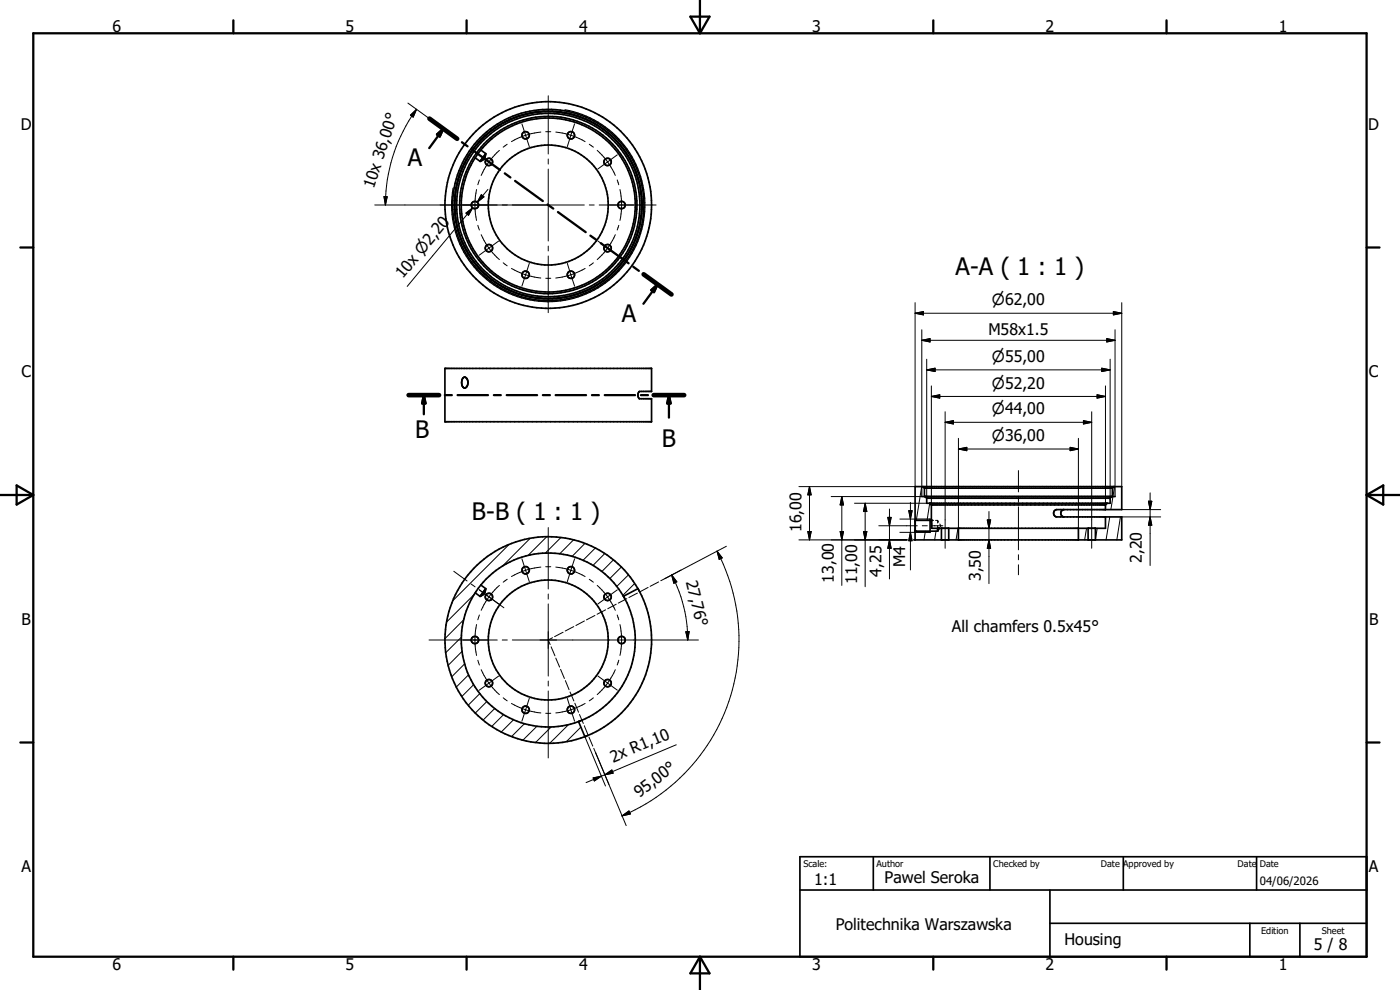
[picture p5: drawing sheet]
<svg xmlns="http://www.w3.org/2000/svg" width="297mm" height="210mm" viewBox="0 0 297 210" stroke-linecap="round" stroke-linejoin="round" font-family="sans-serif">
<g fill="none" stroke="#000" stroke-width=".21">
<path d="M86.5 21.9l4.6 3.3M87.1 24.4l1.3-1.2-.7 1.6zM88.4 23.2a34.3 34.3 0 0 0-6.6 20.3M101.7 32.8l2 1.5M101.7 38.2l-.3 1M103.7 34.3l2.1 1.5M103.7 34.3l-1.6 2.9M105.9 31.9l-2.2 2.4M107.6 30.6l-.8 .6M110.7 26.3l1.6 4.8M114.7 28a15.5 15.5 0 0 0-6.2 2M115.8 27.9h1"/>
<path d="M116.3 20.3v12.4M116.3 33.7v1.1M116.3 35.9v15.2M117.9 28l3.2 .7M121.1 28.7l-.8 2.4M121.1 28.7l3 1.3M121.9 26.3l-.8 2.4M125 30.6l.9 .6M126.7 31.9a15 15 0 0 1 3.8 5.3M130.9 38.2l.4 1M131 32.8l-4.1 3M79.5 43.5h44.5"/>
<path d="M81.5 41.7h.6l-.3 1.8zM98.9 45.2l1.4-1.1-.9 1.6zM100.3 44.1l-13.9 16.7M101.1 40.2l-.1 .8a15.4 15.4 0 0 0 .1 5.8M101.4 47.8l.3 1M102.1 49.8a14.8 14.8 0 0 0 3.8 5.3M102.1 41.3l.6 .5-1.5 1.1zM103.5 40.2l-2.3 2.7M105.8 51.1l-4.1 3M106.8 55.8l.8 .6M108.5 56.9l3 1.4M111.5 58.3l-.8 2.4"/>
<path d="M111.5 58.3l3.2 .7M112.3 55.9l-.8 2.4M115.8 59h1M116.3 52.2v1M116.3 54.3v12M120.3 55.9l.8 2.4M121.1 58.3l.8 2.4M121.1 58.3l-3.2 .7M124.1 56.9l-3 1.4M125 43.5h1.1M125.9 55.8l-.9 .6M126.9 51.1l4.1 3"/>
<path d="M127.1 43.5h12.1M130.5 49.8a15.2 15.2 0 0 1-3.8 5.3M131.3 47.8l-.4 1M131.5 40.2a15.3 15.3 0 0 1 0 6.6M194.1 66.5h43.9M194.1 66.5l1.8-.4v.7zM194.1 64.2v39h-24.6M195.6 70l-.1 33.2-1.1 7.2M195.6 72.2h41M195.6 72.2l1.7-.4v.7zM196.6 78.5h38.9M196.6 78.5l1.8-.4v.7z"/>
<path d="M196.6 76.2v29.5M233.7 78.1l1.8 .4-1.8 .3zM234.8 71.8l1.8 .4-1.8 .3zM235.5 76.2v29.5M236.2 66.1l1.8 .4-1.8 .3zM236.6 70v33.2M238 64.2v39M197.6 84.1h36.9M197.6 84.1l1.8-.4v.8zM197.6 81.9v25.2M200.5 87.4v28.9M200.5 89.6h31.1"/>
<path d="M200.5 89.6l1.8-.4v.7zM203.3 95.3h25.5M203.3 95.3l1.8-.4v.7zM203.3 93v19.1M216.1 99.8v4.5M227 94.9l1.8 .4-1.8 .3zM228.8 93v19.1M229.9 89.2l1.7 .4-1.7 .3zM231.6 87.4v28.9M232.7 83.7l1.8 .4-1.8 .4zM234.5 81.9v25.2M108 115.5l-12 12"/>
<path d="M110.7 118.5l.8 2.5M112.4 114.2l-5.9 6M116 113.9l-4 3.9M116.3 111.9v13M119 114l-3.3 3.4M121.7 114.5l-3 3M121.9 118.5l-.8 2.5M124.1 115.3l-2.7 2.7M126.3 116.3l-2.6 2.6M128.3 117.4l-2.5 2.5M130.1 118.8l-2.4 2.4M152.1 116.9a40.5 40.5 0 0 1-20.1 56.2"/>
<path d="M152.1 116.9l1.1 1.4-.6 .4zM154.1 115.9l-13 6.8M169.5 114.5h22.9M171.4 112.8h.7l-.4 1.7zM171.7 103.2v11.3M171.7 103.2l.4 1.8h-.7zM176.3 105.3h19.3M178.2 112.8h.7l-.3 1.7zM178.6 105.3v18.9M178.6 105.3l.3 1.8h-.7zM181.3 106.8h15.3M183.2 112.8h.7l-.4 1.7z"/>
<path d="M183.5 106.8v17.7M183.5 106.8l.4 1.7h-.7zM186.4 111.5h8.2M188.3 109.8h.8l-.4 1.7zM188.7 108v14.8M188.7 114.5l.4 1.8h-.8zM190.9 110.1h3.2M190.9 112.9h3.2M192.8 108.3h.7l-.4 1.8zM193.1 106.6v14.3M193.1 112.9l.4 1.8h-.7zM193.9 114.5h.2"/>
<path d="M195.7 111.5h1M196.3 112.7l-.3 1.8M197.2 106.8l-.5 3.6M197.6 110.4h.4M197.8 111.5h2.2M198.5 110.4h.4M198.6 112.7l-.3 1.8M198.9 110.4l.2 .4M198.9 110.4v.6M198.9 111.5v.6M199.4 111.2l.2 .3-.1 .2M199.4 111.9l-.1 .2"/>
<path d="M203.2 112.1l-.4 2.4M209.5 110.3h.7l-.4 1.8zM209.8 114.5l.4 1.8h-.7zM209.8 108.5v15.3M216.1 105.4v1.1M216.1 107.5v9.1M216.1 117.7v1.1M216.1 119.8v2.1M230.5 112.1l-.4 2.4M232.8 112.1l-.4 2.4M235.4 109.7l-.7 4.8M236.5 103.2l-.8 4.9"/>
<path d="M237.7 109.7l-.8 4.8M238 107.9v.2M238 108.1h8.2M238 109.7h8.2M243.6 106.3h.8l-.4 1.8zM244 104.6v15.4M244 109.7l.4 1.7h-.8zM91 135.8h14.5M96.3 121.2l2.8 2M97.9 135.1l-3.3 3.3M98 138.2l-2.9 2.9M98.4 131.5l-4 3.9"/>
<path d="M99.9 123.9l.9 .6M100.7 126l-6 6M101.1 132.5l-.1 .7a15.5 15.5 0 0 0 .1 5.8M101.7 125.1l5.2 3.8M101.7 130.5l-.3 1M105.9 124.2a15.4 15.4 0 0 0-3.8 5.3M106.6 135.8h1M107.6 122.9l-.8 .6M108.7 135.8h39.5M111.5 121l.8 2.4M111.5 121l-3 1.3M114.7 120.3l-3.2 .7"/>
<path d="M115.8 120.2h1M116.3 126v1.1M116.3 128.1v15.3M116.9 137.2l.8 1.9M117.2 135.3l-.9 .5 .4 .9M117.9 139.6l.8 1.9M117.9 120.3l3.2 .7M119.5 134.1l-1.8 1M121.1 121l-.8 2.4M121.1 121l3 1.3M121.7 132.9l-1.8 1M124 131.7l-1.8 1"/>
<path d="M125 122.9l.9 .6M126.2 130.6l-1.8 .9M126.7 124.2a15.2 15.2 0 0 1 3.8 5.3M128.5 129.4l-1.8 .9M130.7 128.2l-1.8 .9M130.9 130.5l.4 1M131 125.1l-4.1 3M131.5 132.5a15.3 15.3 0 0 1 0 6.5M131.8 120.3l-2.4 2.4M133 127l-1.8 .9M133.3 122l-2.5 2.4M134.6 123.8l-2.5 2.5"/>
<path d="M135.2 125.8l-1.8 1M137.5 124.6l-1.8 1M139.7 123.4l-1.8 1M141.1 122.7l-.9 .5M142.5 122a29.8 29.8 0 0 1 3.4 13.8M142.5 122l1.1 1.4-.6 .3zM144.5 120.9l-3.4 1.8M145.5 134h.7l-.3 1.8zM98.6 140.8l-2.7 2.7M99.4 143.2l-2.6 2.5M100.5 145.2l-2.5 2.5M101.4 140.1l.3 1"/>
<path d="M101.8 147.1l-2.5 2.5M102.1 142.1a14.8 14.8 0 0 0 3.8 5.3M103.3 148.8l-2.5 2.5M105 150.3l-2.5 2.5M105.8 143.4l-4.1 3M106.8 148l.8 .7M106.8 151.6l-2.5 2.5M108.5 149.2l3 1.4M108.9 152.7l-2.5 2.6M111.3 153.5l-2.8 2.7M111.5 150.6l-.8 2.4M111.5 150.6l3.2 .6"/>
<path d="M112.3 148.1l-.8 2.5M113.9 154.1l-2.9 2.9M115.8 151.3h1M116.3 144.5v1M116.3 146.6v14.2M117 154.2l-3.4 3.3M118.9 142l.8 1.9M119.9 144.4l.8 1.9M120.3 148.1l.8 2.5M120.6 153.7l-4 4M120.9 146.8l.8 1.9M121.1 150.6l.8 2.4"/>
<path d="M121.1 150.6l-3.2 .6M121.9 149.2l.8 1.9M122.9 151.6l.9 1.9M123.2 154.3l-3 3M124 154l.7 1.9M124.1 156.3l4.3 10.4M124.1 149.2l-3 1.4M124.9 156.4l.9 1.9M125.9 148l-.9 .7M126 158.8l6.8 16.3M126.9 143.4l4.1 3M130.5 142.1a15.2 15.2 0 0 1-3.8 5.3"/>
<path d="M131.3 140.1l-.4 1M143.5 158l-15.2 6.4M125.8 165l1.8-.3-1.5 1zM127.6 164.7l-3.3 1.3M128.3 164.4l1.5-1 .3 .6zM128.3 164.4l-.7 .3M132 173.1l1.4-1.1 .3 .7z"/>
</g>
<g fill="none" stroke="#000" stroke-width=".36">
<path d="M100.8 33.5l1.1 .7M102 31.8l1 .8M103 32.6a1.61 1.61 0 0 1-1.1 1.6M103 32.6l-1.1 1.6M94.4 78.2h43.8v4.8h-2.5a1.02 1.02 0 0 0-.1 1.6h2.6v4.9h-43.8zM98.3 80.1a.8 .8 0 0 1 .8 .2 .8 .8 0 0 1 .2 .9 .87 .87 0 0 1-.9 1 1.58 1.58 0 0 1-.1-2.1zM194.1 103.2h43.9v4.9h-13.9a.79 .79 0 0 0-.6 .8 .79 .79 0 0 0 .7 .8h13.8v4.8h-43.9zM194.1 112.7h4.8M195.6 105.3h41M195.8 103.2l.3 .4M196.1 103.6v1.7M196.1 103.6h39.9"/>
<path d="M196.3 105.3l.3 .4M196.6 105.7v1.1h38.9v-1.1M196.6 105.7h38.9M197.3 106.8l.3 .3M197.3 110.1v2.8M197.6 107.1v3.3h-3.5M197.6 107.1h36.9M198.9 112.1v.6M199.3 112.1l-.4 .6M199.7 112.1v2.4M201.3 112.1v2.4M203.3 112.1v2.4"/>
<path d="M225.6 108.1a.79 .79 0 0 0-.6 .8 .79 .79 0 0 0 .8 .8M228.8 112.1v2.4M230.8 112.1v2.4M232.4 112.1v2.4M234.5 109.7v2.4h-36.9v-1.7M234.5 107.1v1M234.9 106.8l-.4 .3M235.9 105.3l-.4 .4M236 103.6v1.7M236.4 103.2l-.4 .4M100.8 125.8l1.1 .7M102 124.1l1 .8"/>
<path d="M103 124.9a1.61 1.61 0 0 1-1.1 1.6M103 124.9l-1.1 1.6M132.3 126.5a18.5 18.5 0 0 0-24.3-7.2 18.5 18.5 0 0 0-8.6 23.9 18.5 18.5 0 0 0 23.3 9.9M132.3 126.5h.1M132.3 126.5v.1a18.5 18.5 0 0 1-9.6 26.5M135.3 124.9a21.9 21.9 0 0 1-11.2 31.3M135.3 124.9l-3 1.6M135.3 124.9a21.9 21.9 0 0 0-28.9-8.7 21.9 21.9 0 0 0-10.1 28.4 21.9 21.9 0 0 0 27.8 11.7M122.7 153.1l1.4 3.2M124.1 156.2v.1M169.7 181.7h120.2v21.3h-120.2zM169.7 188.8h120.2"/>
<path d="M185.3 181.7v7.1M210 181.7v7.1M222.7 195.9h67.2M222.7 188.8v14.2M238.3 181.7v7.1M265.2 195.9v7.1M266.6 181.7v7.1M275.8 195.9v7.1"/>
<circle cx="103.7" cy="34.4" r=".78"/>
<circle cx="111.5" cy="28.7" r=".78"/>
<circle cx="121.1" cy="28.7" r=".77"/>
<circle cx="128.9" cy="34.4" r=".77"/>
<circle cx="100.8" cy="43.5" r=".78"/>
<circle cx="103.7" cy="52.6" r=".78"/>
<circle cx="111.5" cy="58.3" r=".78"/>
<circle cx="116.3" cy="43.5" r="19.9"/>
<circle cx="116.3" cy="43.5" r="20.3"/>
<circle cx="116.3" cy="43.5" r="21.9"/>
<circle cx="116.3" cy="43.5" r="12.7"/>
<circle cx="116.3" cy="43.5" r="18.8"/>
<circle cx="116.3" cy="43.5" r="19.8"/>
<circle cx="116.3" cy="43.5" r="18.5"/>
<circle cx="116.3" cy="43.5" r="19.4"/>
<circle cx="121.1" cy="58.3" r=".78"/>
<circle cx="128.9" cy="52.6" r=".78"/>
<circle cx="131.9" cy="43.5" r=".77"/>
<circle cx="100.8" cy="135.8" r=".78"/>
<circle cx="103.7" cy="126.6" r=".77"/>
<circle cx="111.5" cy="121" r=".77"/>
<circle cx="116.3" cy="135.8" r="12.7"/>
<circle cx="121.1" cy="121" r=".78"/>
<circle cx="128.9" cy="126.6" r=".77"/>
<circle cx="131.9" cy="135.8" r=".78"/>
<circle cx="103.7" cy="144.9" r=".78"/>
<circle cx="111.5" cy="150.6" r=".78"/>
<circle cx="121.1" cy="150.6" r=".78"/>
<circle cx="128.9" cy="144.9" r=".78"/>
</g>
<path d="M119.9 23.3a20.5 20.5 0 0 1 16.6 23.7 20.5 20.5 0 0 1-23.7 16.7 20.5 20.5 0 0 1-16.7-23.8M194.1 112.9h3.2M194.1 110.1h3.2M195.6 103.2v2.1M236.6 103.2v2.1" fill="none" stroke="#000" stroke-width=".25"/>
<g fill="#000">
<circle cx="194.1" cy="112.7" r=".18"/>
<circle cx="196.3" cy="105.3" r=".18"/>
<circle cx="197.3" cy="106.8" r=".18"/>
<circle cx="197.6" cy="110.4" r=".18"/>
<circle cx="122.7" cy="153.1" r=".18"/>
<circle cx="124.1" cy="156.3" r=".18"/>
</g>
<g fill="none" stroke="#000" stroke-width=".48">
<path d="M7.1 7.1h282.8v195.9h-282.8zM49.5 4.3v2.8M99 4.3v2.8M146.5 3.5h4l-2 3.6zM148.5 0v7.1M198 4.3v2.8M247.5 4.3v2.8M91.1 25.2l5.9 4.2M92.7 28.5l1.3-1.2-.7 1.7zM94 27.3l-2.9 4.1M98 30.2l1.2 .8M100.2 31.8l5.9 4.2"/>
<path d="M107.1 36.8l1.2 .8M109.3 38.4l5.9 4.2M4.3 52.5h2.8M116.2 43.4l1.2 .8M118.4 45l5.9 4.3M125.3 50l1.2 .9M127.5 51.6l5.9 4.3M134.3 56.6l1.2 .9M136.6 58.2l5.8 4.3M289.9 52.5h2.8M138.2 61.5l1.3-1.2-.8 1.7zM139.5 60.3l-3 4.1"/>
<path d="M86.7 83.8h6.4M89.9 83.8l.4 1.8h-.7zM89.9 83.8v4.1M94.4 83.8h1.5M97.1 83.8h6.4M104.8 83.8h1.5M107.5 83.8h6.4M115.2 83.8h1.5M117.9 83.8h6.4M125.6 83.8h1.5M128.3 83.8h6.4M136 83.8h1.5"/>
<path d="M138.7 83.8h6.4M141.9 83.8v4.8M141.9 83.8l.4 1.8h-.7zM0 105h7.1M3.5 103l3.6 2-3.6 2zM289.9 105h7.1M289.9 105l3.6-2v4zM4.3 157.5h2.8M289.9 157.5h2.8M49.5 203v2.7M99 203v2.7M148.5 203v7"/>
<path d="M148.5 203l2 3.5h-4zM198 203v2.7M247.5 203v2.7"/>
</g>
<path d="M91.1 25.2l5.9 4.2M136.6 58.2l5.8 4.3M86.7 83.8h6.4M138.7 83.8h6.4" fill="none" stroke="#000" stroke-width=".99"/>
<path d="M92.7 28.5l1.3-1.2-.7 1.7zM138.2 61.5l1.3-1.2-.8 1.7zM89.9 83.8l.4 1.8h-.7zM141.9 83.8l.4 1.8h-.7z" fill="#000" stroke="#000" stroke-width=".48"/>
<g fill="#000" stroke="#000" stroke-width=".21">
<path d="M87.1 24.4l1.3-1.2-.7 1.6zM81.5 41.7h.6l-.3 1.8zM98.9 45.2l1.4-1.1-.9 1.6zM102.1 41.3l.6 .5-1.5 1.1zM194.1 66.5l1.8-.4v.7zM195.6 72.2l1.7-.4v.7zM196.6 78.5l1.8-.4v.7zM233.7 78.1l1.8 .4-1.8 .3zM234.8 71.8l1.8 .4-1.8 .3zM236.2 66.1l1.8 .4-1.8 .3zM197.6 84.1l1.8-.4v.8zM200.5 89.6l1.8-.4v.7z"/>
<path d="M203.3 95.3l1.8-.4v.7zM227 94.9l1.8 .4-1.8 .3zM229.9 89.2l1.7 .4-1.7 .3zM232.7 83.7l1.8 .4-1.8 .4zM152.1 116.9l1.1 1.4-.6 .4zM171.4 112.8h.7l-.4 1.7zM171.7 103.2l.4 1.8h-.7zM178.2 112.8h.7l-.3 1.7zM178.6 105.3l.3 1.8h-.7zM183.2 112.8h.7l-.4 1.7zM183.5 106.8l.4 1.7h-.7zM188.3 109.8h.8l-.4 1.7z"/>
<path d="M188.7 114.5l.4 1.8h-.8zM192.8 108.3h.7l-.4 1.8zM193.1 112.9l.4 1.8h-.7zM209.5 110.3h.7l-.4 1.8zM209.8 114.5l.4 1.8h-.7zM243.6 106.3h.8l-.4 1.8zM244 109.7l.4 1.7h-.8zM142.5 122l1.1 1.4-.6 .3zM145.5 134h.7l-.3 1.8zM125.8 165l1.8-.3-1.5 1zM128.3 164.4l1.5-1 .3 .6zM132 173.1l1.4-1.1 .3 .7z"/>
</g>
<g font-size="5.1">
<text x="86.5" y="35.3">A</text>
<text x="202.7" y="58.3">A-A ( 1 : 1 )</text>
<text x="132" y="68.3">A</text>
<text x="88.1" y="92.9">B</text>
<text x="140.4" y="94.8">B</text>
<text x="100.1" y="110.4">B-B ( 1 : 1 )</text>
</g>
<g font-size="3.4">
<text x="23.8" y="6.8">6</text>
<text x="73.3" y="6.8">5</text>
<text x="122.9" y="6.8">4</text>
<text x="172.3" y="6.8">3</text>
<text x="221.8" y="6.8">2</text>
<text x="271.3" y="6.8">1</text>
<text x="4.4" y="27.5">D</text>
<text x="290.3" y="27.5">D</text>
<text x="79.3" y="40.2" transform="rotate(-72 79.3 40.2)">10x 36,0 °</text>
<text x="85.4" y="59.3" transform="rotate(-50 85.4 59.3)">10x n2,20</text>
<text x="209.7" y="71.1">M58x1.5</text>
<text x="4.5" y="80">C</text>
<text x="290.4" y="80">C</text>
<text x="170.1" y="112.9" transform="rotate(-90 170.1 112.9)">16,00</text>
<text x="242.3" y="119.4" transform="rotate(-90 242.3 119.4)">2,20</text>
<text x="145.5" y="123.4" transform="rotate(76 145.5 123.4)">27,76°</text>
<text x="176.9" y="123.6" transform="rotate(-90 176.9 123.6)">13,00</text>
<text x="181.9" y="123.9" transform="rotate(-90 181.9 123.9)">11,00</text>
<text x="187" y="122.3" transform="rotate(-90 187 122.3)">4,25</text>
<text x="192.1" y="120.4" transform="rotate(-90 192.1 120.4)">M4</text>
<text x="208.1" y="123.2" transform="rotate(-90 208.1 123.2)">3,50</text>
<text x="4.5" y="132.5">B</text>
<text x="201.9" y="134">All chamfers 0.5x45°</text>
<text x="290.4" y="132.5">B</text>
<text x="130" y="161.8" transform="rotate(-23 130 161.8)">2x R1,10</text>
<text x="135.6" y="169.3" transform="rotate(-37 135.6 169.3)">95,00°</text>
<text x="4.5" y="185">A</text>
<text x="290.4" y="185">A</text>
<text x="172.7" y="187.7">1:1</text>
<text x="187.7" y="187.4">Pawel Seroka</text>
<text x="177.3" y="197.2">Politechnika Warszawska</text>
<text x="225.8" y="200.6">Housing</text>
<text x="278.7" y="201.5">5 / 8</text>
<text x="23.8" y="205.7">6</text>
<text x="73.3" y="205.7">5</text>
<text x="122.9" y="205.7">4</text>
<text x="172.3" y="205.7">3</text>
<text x="221.8" y="205.7">2</text>
<text x="271.3" y="205.7">1</text>
</g>
<g font-size="3.2">
<text x="210.4" y="64.8">n62,00</text>
<text x="210.4" y="76.8">n55,00</text>
<text x="210.4" y="82.4">n52,20</text>
<text x="210.4" y="87.9">n44,00</text>
<text x="210.4" y="93.6">n36,00</text>
</g>
<text font-size="2.4" x="267.3" y="187.7">04/06/2026</text>
<g font-size="1.9">
<text x="170.4" y="183.9">Scale:</text>
<text x="186" y="183.9">Author</text>
<text x="210.7" y="183.9">Checked by</text>
<text x="233.6" y="183.9">Date Approved by</text>
<text x="262.6" y="183.9">Date</text>
<text x="267.3" y="183.9">Date</text>
<text x="267.5" y="198">Edition</text>
<text x="280.4" y="198">Sheet</text>
</g>
</svg>
